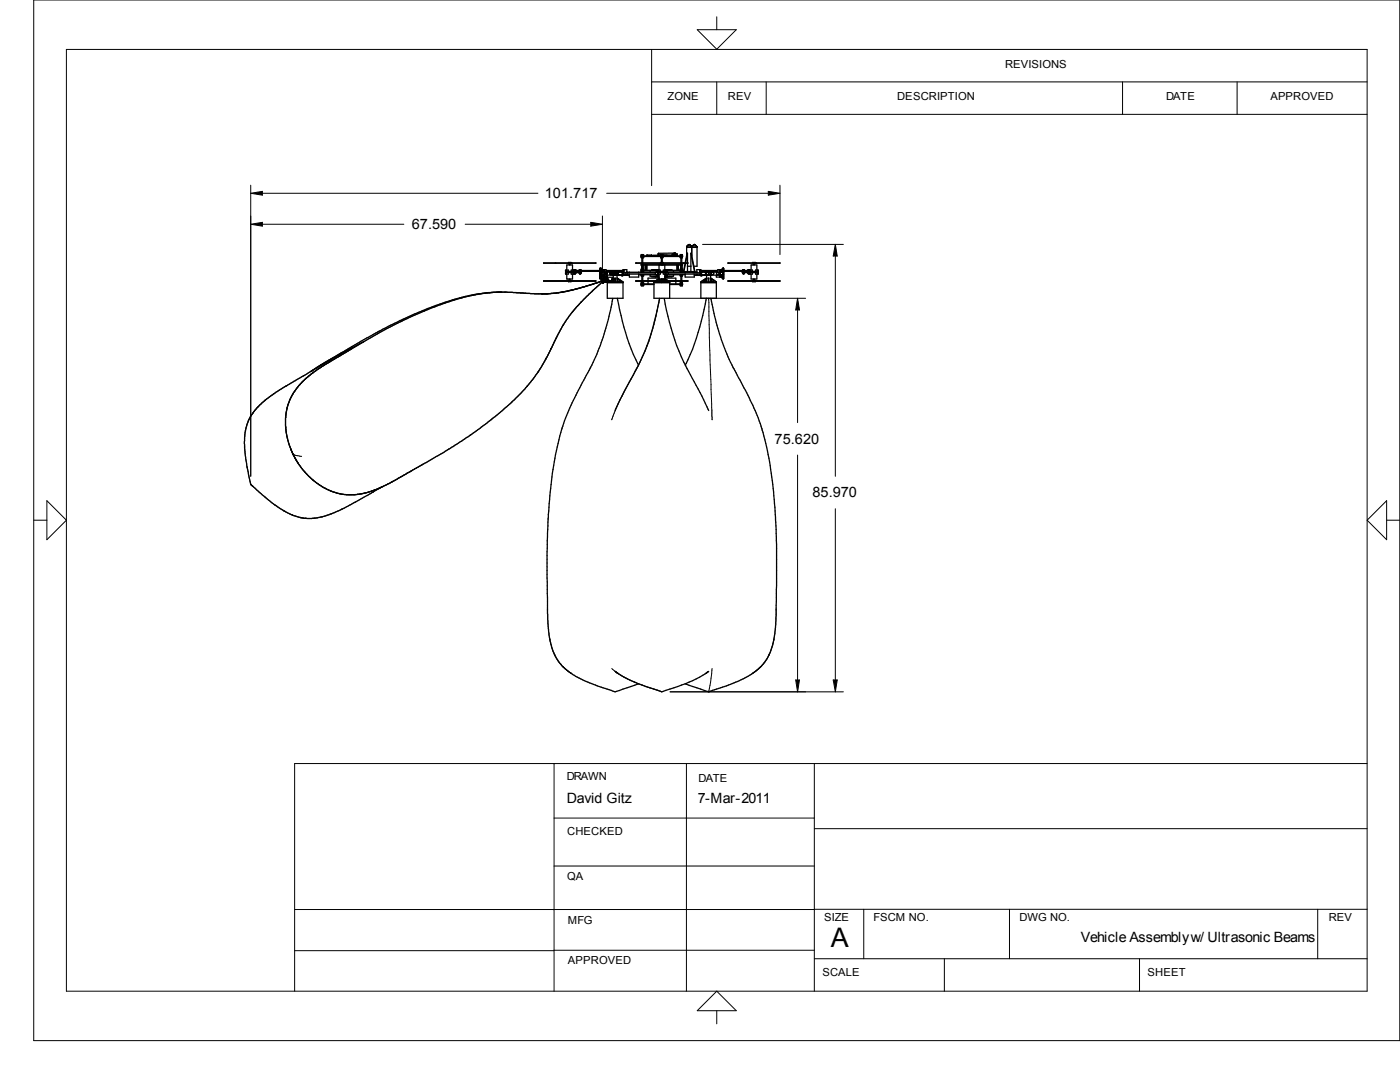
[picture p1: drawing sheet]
<svg xmlns="http://www.w3.org/2000/svg" width="279mm" height="216mm" viewBox="0 0 279 216" stroke-linecap="round" stroke-linejoin="round" font-family="sans-serif">
<g fill="none" stroke="#000" stroke-width=".2">
<path d="M6.7 0h272.7v207.6h-272.7zM13.3 9.9h259.5v187.9h-259.5zM130 16.3h142.8M130 9.9v27.1M139.1 5.9h7.8l-3.9 3.9zM143 3.3v2.6M143 16.3v6.5M152.9 16.3v6.5M224 16.3v6.5M246.9 16.3v6.5M50 37v58M50 38.6l2.4-.4v.7z"/>
<path d="M52.4 38.6h55M121.1 38.6h32.2M130 22.8h142.8M153.3 38.2l2.4 .4-2.4 .3zM155.7 37v13.8M50 44.7l2.4-.3v.7zM52.4 44.7h28.2M92.8 44.7h25.1M117.9 44.4l2.3 .3-2.3 .4zM120.2 43.1v11.5M129.2 50.9v.2M130 50.9v.2"/>
<path d="M131.4 50.5v.4h.5M131.7 59.5a44.6 44.6 0 0 1-6.4 17.2l-2.5 5.1-.7 2M132 52.8v.1M132.2 52.8v.1M132.3 50.9h1.9M133.7 59.5h27.1M134.2 50.9h.4M137.5 48.8l.5 .5M138.6 48.8l.5 .5M140.2 48.8h28.1M141.4 59.5l.7 24.3M159.2 59.5l.4 2.3h-.8z"/>
<path d="M166.7 48.8l.4 2.3h-.8zM166.7 51.1v43.9M159.2 61.8v22.5M9.4 99.9l3.9 3.9-3.9 3.9zM58.4 90.5l.7 .4 1.1 .2M159.2 90.8v44.9M276.7 99.9v7.8l-3.9-3.9zM6.7 103.8h2.7M166.7 101.5v34.2M276.7 103.8h2.7M122.1 133.4a18.5 18.5 0 0 0 7.2 3.7l2.8 .9M133.7 138h34.6"/>
<path d="M142.1 133.4l-.7 4.6M158.8 135.7h.8l-.4 2.3zM166.3 135.7h.8l-.4 2.3zM110.6 152.4v45.4M137 152.4v45.4M162.5 152.4v45.4M272.8 152.4h-214v45.4M110.6 172.8h51.9M110.6 163.2h51.9M162.5 165.4h110.3M58.8 189.7h51.8M110.6 189.6h51.9"/>
<path d="M162.5 191.3h110.3M172.4 181.4v9.9M188.5 191.3v6.5M201.5 181.4v9.9M227.4 191.3v6.5M263 181.4v9.9M272.8 181.4l-214 .1M139.1 201.7l3.9-3.9 3.9 3.9zM143 201.7v2.6"/>
</g>
<g fill="none" stroke="#000" stroke-width=".25">
<path d="M94.7 58.8l-4.6 1.2-5.3 2-6.3 2.9-6 3.3M96.4 58.5l-4.2 .8-3.3 1-3.5 1.3-5.6 2.4-2.4 1.2-7.1 3.9M97.9 58.4l-3.3 .4M98.5 58.3l-1.9 .2M98.9 58.3h3.4l4.4 .3h2.9M99.4 58.3l-1.3 .1M108.5 52.5h10.4zM108.5 56h10.4v.1h-10.4zM110.1 58.5l-.8 .1M110.6 58.5h-.4M112.1 58.3l-2.4 .3M112.1 58.3l-1.4 .2"/>
<path d="M112.3 58.3h-.2M112.9 54.1v.3M113 53.9v.2M113 54.4v.3M113.1 53.9v-1h1.2v1M113.1 54.7v1h1.2v-1M113.4 54.1v-.2h-.5v.2h7M113.5 56h.5M113.5 52.5h.5M113.5 56.1h.5M113.6 52.6v.3M113.6 55.7v.2"/>
<path d="M113.7 52.6v.3M113.7 55.7v.2M114 54.4v.3h.6v-.3M114.4 53.9v.2M114.4 54.4v.3M114.5 54.1v.3M114.6 53.9v.2M114.6 54h5.3M114.6 53.9h.3M114.6 54.5h.3M114.7 54.5v.2h.1v-.2M114.7 54.1h.1"/>
<path d="M114.9 57.7l-2.8 .6M114.9 57.7l-2.6 .6M114.9 54l-.9-.1v.2M114.9 54.4l-.3 .1M115 57.7h-.1M115.6 54h.4M115.6 54.4h.4M115.6 54.5h.4M115.7 53.9h.2M115.7 54.5v.2h.2v-.2M115.7 54.1h.1M115.7 57.5l-.7 .2"/>
<path d="M116 54.1v.3h-3.1v.3h.5v-.3M116.6 57.2l-1.7 .5M117 57.1h-.1M117.3 57l-.5 .1M117.6 56.9l-.3 .1M118 56.8l-.3 .1M118.3 56.7l-.2 .1M118.7 56.6l-2.5 .7M118.9 56.5l-.2 .1M119.8 53.9h.1M119.8 53.5h.1v2.1h-.1zM119.8 54.9h.1"/>
<path d="M119.8 54.8h.1M119.8 55.1h.1M119.8 54.4h.1M119.8 54.7h.1M119.8 54.2h.1M119.8 53.7h.3v.7l-.3-.1M119.8 54.5h.1M119.8 55.2h.1M119.8 55.3h.1M119.8 53.8h.1M119.8 54.6h.1M119.8 55h.1"/>
<path d="M119.8 54.8h.3v.6h-.3M119.8 53.7h.1M119.8 54.2l.3 .1M119.8 54h.1M119.8 55.6h.1M119.8 53.6h.1M119.8 55.5h.1M119.8 55.4h.1M119.8 54.1h.1M119.8 56.2l-1.4 .5M120 54.2v.1M120 55.9h.1"/>
<path d="M120.1 55.9v.2l-.3 .1M120.1 55.9v.1M120.1 56h.1M120.1 54.9h.2M120.1 55.2h.2M120.1 53.8h.8v.5M120.2 56.3l.1 .1M120.2 56.2l.2 .3M120.2 56.3l-4.1 3.9-1.9 2.1-1.8 2.6-1.4 2.5M120.3 55.7l.1 .3M120.3 55.8v.1M120.4 54.2h.1"/>
<path d="M120.4 53.8h.1M120.4 53.8v.5h-.6M120.4 56h.1M120.4 55.7l-.4 .2M120.4 54.8h.1v.5M120.4 54.9h-.1v.4h.4h-.1l.5-.2M120.4 55.7l.2 .1M120.4 55.7h.1M120.4 56.1l.1 .2M120.4 53.8v1.5M120.4 55.5l.1 .1M120.5 53.9l.1 .2h-.2z"/>
<path d="M120.5 55.6l-.5 .3M120.5 56l-.3 .3M120.5 56l-1.5 .5M120.5 56.3h.1M120.5 54.9h1.8M120.5 55.6l.3 .2 .1 .4M120.5 55.6l-.1 .1M120.5 56h.1M120.6 56.3l-.2 .2M120.6 56.3h.1M120.6 55.5h-.2M120.6 55.8l.1 .2-.1 .3"/>
<path d="M120.6 55.8l.1 .2M120.6 54.9v.4M120.7 56.2v.1M120.8 54.4l-.1 .3 .3 .1M120.8 54.4l-.2 .2 .2 .2h.3M120.8 56.2l.1 .1M120.8 54.5l.2 .1-.1 .1zM120.8 55.3h.1M120.8 55.4h.1M120.8 55.3l.1 .2M120.8 55.5h.1M120.8 54.6l.1 .1"/>
<path d="M120.8 56.3h.1M120.9 56.2l-.2 .1M120.9 55.5l.2 .5-.4 .3M120.9 55.4l-.6 .3M120.9 56.3h.1M120.9 54.3l-.1 .1M120.9 56.1l.1 .2M120.9 56.1l.1 .2zM120.9 54h3.4M121 56.3h.1M121 55.2l.5 .8-.1 .1M121 55.2l.4 .9"/>
<path d="M121 56.3h-.1M121 55.2l-.5 .2 .1 .2M121 55.2l-.5 .3M121 54.3v.1M121 55.2l.5 .8M121.1 54.4l.1 .2-.1 .2zM121.1 55.1l.4 .9M121.1 55.1l-.1 .1M121.2 56.3h3.1M121.2 56.3v3.2h3.1v-3.2M121.2 56.4h3.1M121.2 55.3h1.2"/>
<path d="M121.2 54.9v.4M121.4 56.1l-.4 .2M121.5 56l-.5 .3M121.8 56.3v-.3l.2 .1-.1 .2M121.8 56.1l.1 .1zM121.8 54.4l-.1 .2 .2 .2 .3-.1 .1-.2M121.8 56v.1M121.9 54.3l-.2 .2 .1 .3h.3l.2-.4M121.9 54.5h.1v.2zM121.9 56v.1M121.9 54.5h.1M122 54.3l.2 .2"/>
<path d="M122.1 54.4l.2 .4M122.2 56.1h.1M122.2 56.1l.1 .1M122.2 55.7v.1M122.2 55.8h.1M122.2 56l.1 .2M122.2 55.7h.1M122.2 56.2h.1M122.3 54.3l-1.5 .1M122.3 56v.1M122.3 56l-.1 .1M122.3 55.7h.1"/>
<path d="M122.3 54.7v.1M122.3 59.5l-.6 3a46.6 46.6 0 0 1-3.6 10.4l-3.9 7.5-1.3 3-.8 2.2a74.6 74.6 0 0 0-2.7 17.6l-.2 6.9 .1 13.6 .4 3.9 .7 2.4 .9 1.8 .8 1 2.2 1.8 2.7 1.4 5.3 1.9a1.1 1.1 0 0 0 1.3-.1l3.8-1.4M122.3 55.7v.1M122.3 55.8h.1M122.3 54.4h.3M122.3 54.8h.3M122.3 54.4h.1M122.4 54.8h.2M122.4 54.3v.1M122.4 54.9v1.4M122.4 55.7l-.1-.1-.2 .2h.3M122.4 54.5l.2 .1-.1 .1z"/>
<path d="M122.6 54.3v.1M122.6 54.4l.1 .2M122.6 54.4v.4M122.7 56.3v-.8h.1l.1 .8M122.7 54.6l-.1 .2M122.7 54.6l.2 .2M122.9 54.4v.4M122.9 54.8h.2M122.9 54.4h.2l.2 .2-.2 .2M122.9 54.4l-.2 .2M122.9 54.5l.2 .1-.1 .1zM122.9 54.3v.1"/>
<path d="M123.1 54.3l.1 .1-.1 .4M123.1 54.9v1.4M123.1 55.5l1.2 .8zM123.2 55.8h.1M123.2 59.5a50.3 50.3 0 0 0 4.2 13.4M123.2 55.7l.1 .1zM123.3 54.2v.7M123.3 56.1h.1M123.3 56.1h-.1h.2M123.3 55.7l.1 .1M123.7 56v.2h-.1zM123.7 56v.2"/>
<path d="M124 54.8h.4M124 54.3h.4M124 54.9v.1h.3v-.1M124.1 54.2h-1.8v.7h1.7M124.1 54.1v.2M124.1 54.9v.1h.1M124.3 54.9v.1M124.3 54h.2v.1h-3.6M124.3 54.9h1.3M124.3 54.3v-.5h.8v.5M124.3 54.3l-.1 .1 .1 .4M124.3 54.1h.1"/>
<path d="M124.5 54.8h.1M124.5 54.4l-.8-.1-.4 .3 .4 .2h.8v-.1M124.9 54.7l.3 .1M125 54.3l-.1 .1M125.1 54.3l.1 .1M125.2 54.4h.1M125.3 54.7l-.1 .1M125.3 54.7l-.3 .1M125.6 54.7v.6h1.9v-.6M125.6 54.3v.1M126.9 52.5h10.4zM126.9 56h10.4v.1h-10.4z"/>
<path d="M127.5 54.8h3.6M127.5 54.3v.1M128 50.9h.4M128 51.1v-.3h.4v.3M128 51.2v.2h.4v-.2M128 54.1v.2M128 54.8v.3h.4v-.3M128 56.6v-.2h.4v.2M128 56.8v.2h.4v-.2M128 54.9h.4M128 51.3h.4M128 53.8h.1"/>
<path d="M128 56.9h.4M128 54.2h.4M128 56.5h.4M128.1 53.7l-.1 .2M128.1 52.9v1M128.1 50.8v.3M128.1 51.2v1.3M128.1 52.5v.3M128.1 54.1v.2M128.1 54.8v1.2M128.1 56.1v.5M128.1 56.8v.2"/>
<path d="M128.2 52.9v1M128.3 51.4v1.1M128.3 52.5v.3M128.3 55.1v.9M128.3 56.1v.3M128.3 50.8v.3M128.3 51.2v.2M128.3 52.9v1M128.3 54.1v.2M128.3 54.8v.3M128.3 56.4v.2M128.3 56.8v.2"/>
<path d="M128.3 53.8h.1M128.3 53.7h.1v.2M128.4 52.9v.8M128.4 54.1v.2M128.8 52.9v1M128.9 52.9v1M129 52.9v1M129.1 51.1v-.2h1v.2M129.1 52.9v1M129.3 56.1v.5M129.8 54.8v.3h1.2M129.8 54.1v.2"/>
<path d="M130.1 55.1v.1h.4v-.1M130.2 53.9v-.1h.2v.1M130.5 51.1v-.2h2.6v.2M130.5 56.3h3.1M130.5 56.3v3.2h3.1v-3.2M130.5 56.4h3.1M130.5 53.8v.1M130.5 56.6h-2.6v.2h2.6M130.5 56.3l.2-.2-.1 .2M130.6 53.8v.1M130.6 55.1v.1h.3M130.6 56.2h.1"/>
<path d="M130.7 53.9v-.1h.2v.1M130.8 54.4l-6.5 .1v.2h6.5M130.8 54.4v.3M130.8 54.7l.1 .1M130.9 54.3l-.1 .1M131 54.8l.1 .1M131 54.3v-.2h2.1v.2M131 54.9l.1 .1M131 53.8v.1M131.1 53.8v.1M131.1 56.1h.1M131.1 55.9l.4-.3-.5 .4"/>
<path d="M131.1 55.1h.2M131.1 54.8l-.2 .5h.6M131.2 53.8v.1M131.2 53.9h.6v.2M131.2 54.1v-.3h.2v.3M131.2 53.9h-3.3v.2h3.3M131.3 54.7l-.2 .1M131.3 54.3l-6.3 .1M131.3 50.9v.2M131.3 54.1v.3M131.3 54.3h-.3M131.4 54.4v.3"/>
<path d="M131.5 54.9h-.2v.4M131.5 53.8l-1.5 .1M131.5 56.1h.2M131.5 52.9v1M131.5 54.7l.1 1.1M131.5 55.7h1.2M131.5 55.5h-2.2v.5M131.6 55.8h.1M131.6 55.7v.1M131.7 59.5l-.1 .4a48.4 48.4 0 0 1-3.4 11.3l-3.7 7.1-1.7 3.6M131.7 52.8v.1M131.7 55.7v.3"/>
<path d="M131.7 56.1v.2M131.8 54.4v.3h-.6v-.3h1.8v.3h-.6v-.3M131.8 56h.5M131.8 52.5h.5M131.8 56.1h.5M131.9 51.2v.2h.4v-.2M131.9 51.3h.4M131.9 51.1v-.3h.4v.3M131.9 50.8v.3M131.9 51.2v.2M132 52.8l-4.1 .1h8.3l-4-.1M132 51.4v1"/>
<path d="M132 52.6v.3M132 56.2v.1M132 55.7v.2M132.1 50.8v.3M132.1 51.2v.2M132.2 51.4v1M132.2 52.6v.3M132.2 55.7v.2M132.2 56.2v.1M132.3 50.9h1.9M132.5 52.8v.1M132.5 55.7v.3"/>
<path d="M132.5 56.1v.2M132.5 56.1h.2M132.5 55.7v.1h.2M132.5 59.5a50 50 0 0 0 6.8 18.1l2.1 4.3M132.7 55.7h.1M132.7 54.8h4M132.7 53.8l.4 .1M132.7 55.5h2.2v.5M132.7 52.9v1M132.7 54.7v1.1M132.7 55.2v.1M132.8 54.1v-.3h.2v.3"/>
<path d="M132.8 54.4l-.1 .4M132.8 55.7l-.1-.1 .5 .4M132.8 55.2h.3M132.8 54.8v.5M132.9 54.3h.3l.1 .1M132.9 54.9v.1h.2M132.9 54.1v.3M132.9 55.2v.1M132.9 55.8h.1M132.9 56.1h.2M133 53.9h-.6v.2M133 53.9h3.2"/>
<path d="M133 54.1h3.2M133 54.9v.1M133.1 55.1v.2M133.1 54.9v.1h-.2M133.2 55.1v.1h.4v-.1M133.2 53.9h.4M133.3 55.2l-.6 .1M133.3 53.8v.1M133.3 53.8h.2M133.3 54.4h6.5l.1 .2M133.3 54.7l-.1 .2h-.4M133.3 54.4v.3"/>
<path d="M133.4 56.1l.2 .2M133.5 56.1l.1 .2M133.5 53.8v.1M133.6 56.6h2.6M133.6 56.8h2.6M133.7 53.9h.4M133.7 55.1v.1h.4v-.1M133.8 53.8v.1M133.8 53.8h.2M134 53.8v.1M134.1 51.1h1.1M134.2 51v-.3h1v.3"/>
<path d="M134.2 50.8h1M134.2 50.8v.2M134.4 54.8v.3h-1.6M134.4 54.1v.2M134.5 50.8v.1h.3M134.5 50.5h.3v.2M134.6 50.9h.1M134.6 50.5l-3.2 .1v.3h.5M134.7 50.5h.1M134.7 50.9h.1M134.8 50.8v.1h-.6M134.8 50.5h-.3v.2"/>
<path d="M134.9 56.1v.5M135 50.8v.2M135.1 52.9v1M135.2 52.9v1M135.3 52.9v1M135.4 52.9v1M135.8 50.9h.4M135.8 54.9h.4M135.8 51.1v-.3h.4v.6h-.4v-.2M135.8 54.8v.3h.4v-.3M135.8 56.6v-.2h.4v.6h-.4v-.2M135.8 51.3h.4"/>
<path d="M135.8 54.1v.2M135.8 53.8h.1M135.8 56.9h.4M135.8 54.2h.4M135.8 56.5h.4M135.8 53.7v.2M135.8 52.9v1M135.9 50.8v.3M135.9 51.2v1.3M135.9 52.5v1.4M135.9 54.1v.2M135.9 54.8v1.2"/>
<path d="M135.9 56.1v.5M135.9 56.8v.2M136.1 51.4v1.1M136.1 52.5v1.4M136.1 55.1v.9M136.1 56.1v.3M136.1 50.8v.3M136.1 51.2v.2M136.1 54.1v.2M136.1 54.8v.3M136.1 56.4v.2M136.1 56.8v.2"/>
<path d="M136.1 53.7l.1 .6M136.1 53.8h.1M136.1 52.9v1M136.2 51.1h-8.3v.1h8.3M136.4 54.2h2.3M136.4 54.2v.1M136.7 54.3v.1M136.7 54.7v.6h1.9v-.6M136.7 52.5l-.3 1.7M136.8 54.3v.1M136.8 52.5l-.3 1.7M137 49.3h2.1"/>
<path d="M137 49.2h.1M137 49.4h2.1M137.2 49v.1M137.2 50.5v2M137.2 52.5v1.7M137.2 50.5l-.5 2M137.2 50.5l-.4 2M137.2 53.1h.7M137.3 48.9h.1M137.6 48.8l-.5 .3-.1 2M137.6 48.8h.1M137.6 48.8l.5 .4 .5-.4 .5 .4v3.9h-.6"/>
<path d="M137.9 50.5l.8 3.7M137.9 50.5l.7 3.7M137.9 50.5v3.7M138 49.2v1.9M138.1 49.2h-.1M138.3 54.3v.1M138.4 48.9h.1M138.4 54.3v.1M138.6 54.9h1.2M138.6 54.3v.1M138.7 54.2v.1M138.9 54.7l.1 .1 .3-.1"/>
<path d="M138.9 54.4l.2-.1 .2 .1M139.7 54.4v-.1h.8l.4 .3-.4 .2h-.8v-.1M139.8 54.8h.4M139.8 54.3h.4M139.8 54.3l.2 .2-.2 .3M139.8 54.3l.1-.5h-.8v.5h-6.2M139.8 54.9v.1h.3v-.1M139.9 56.3v3.2h3.1v-3.2M139.9 56.3h3.1M139.9 56.4h3.1M139.9 54.7h-6.6M139.9 54.5h.1"/>
<path d="M139.9 54.6v.1M139.9 56.3l1.1-.8 .1 .8M139.9 54.9v.1h.1v-.1M140.1 54.2h1.8v.3M140.1 54.1v.2M140.5 56.1l.1 .1zM140.5 56h.1M140.5 56v.1M140.8 55.7v.1M140.9 56l.1 .2h-.2zM140.9 55.7l.1 .1zM140.9 54.2v.7"/>
<path d="M140.9 56v.1M141 59.5a50.3 50.3 0 0 1-4.3 13.4M141 54.9v.6l-1.1 .8M141.4 56.3v-.8h.1v.8M141.8 55.5l1.2 .8zM141.8 54.9v1.4M141.9 56.1l.1 .1zM141.9 59.5a51 51 0 0 0 6.9 18.4l.9 2a44.4 44.4 0 0 1 4.3 15.3 128.9 128.9 0 0 1 1 13.4l-.2 16.1-.5 3.4-.8 2.5M141.9 55.7v.1M141.9 55.7l.1 .1zM141.9 54.6v.3h-1.8M141.9 54.9h1.7"/>
<path d="M142.4 56.1h-.2h.2M143 54.9v.4h.9v-.4h-.1M143.3 54h-3.7l.1 .1h3.6M143.6 53.9l.1 .2h-.1zM143.6 54.9v.4M143.8 54.8l-.5 .1M143.8 54.2h.1M143.8 54.3h-.2v1M143.8 53.8h.1M143.8 53.8v1.5M143.8 53.8v.5h.2M143.9 54.9h.1"/>
<path d="M143.9 55.2h.1M144 53.8h-.7v.5h-1.4M144.1 55.4h.1M144.1 53.8h.1M144.2 53.8v.1M144.3 54.1h7v-.2h-.5v.2M144.3 54.9h.1M144.3 54.8h.1M144.3 55.1h.1M144.3 54.4h.1M144.3 54.7h.1M144.3 53.5h.1v2.1h-.1z"/>
<path d="M144.3 54.2h.1M144.3 54.5h.1M144.3 55.2h.1M144.3 55.3h.1M144.3 53.8h.1M144.3 54.6h.1M144.3 53.9h.1M144.3 55h.1M144.3 53.7h.1M144.3 54h.1M144.3 54h5.3M144.3 55.6h.1"/>
<path d="M144.3 53.6h.1M144.3 54.3h.1M144.3 55.5h.1M144.3 55.4h.1M144.3 54.1h.1M144.4 53.8l-.3 .1h.3M144.4 53.7h-.4v.7l.4-.1M144.4 54.8h-.4v.6h.4M145.3 52.5h10.4zM145.3 56h10.4v.1h-10.4zM148.1 54.1v.3h3.2v.3h-.5v-.3M148.2 53.9l.4 .1"/>
<path d="M148.2 54.4l.1 .2 .2-.1M148.3 54.5v.2h.2v-.2M148.4 54.1h.1M148.5 53.9l-.2-.1-.1 .2M148.6 54.4l-.4 .1M149.2 54l1-.1v.2M149.2 54.4l.4 .1M149.3 54.5h.3M149.3 53.9h.3M149.4 54.5v.2h.1v-.2M149.4 54.1h.1M149.6 54.4v.3h.6v-.3"/>
<path d="M149.6 53.9v.2M149.7 54.1v.3M149.8 53.9v.2M149.8 54.4v.3M149.9 54.7v1h1.1v-1M149.9 53.9v-1h1.1v1M150.2 56h.5M150.2 52.5h.5M150.2 56.1h.5M150.4 52.6v.3M150.4 55.7v.2M150.5 52.6v.3"/>
<path d="M150.5 55.7v.2M151.2 53.9v.2M151.2 54.4v.3M151.3 54.1v.3M57.1 77h.1M58.5 78.6h.1M58.8 78.1h.1M61 75.5l-1.4 1.4-1.1 1.6-.7 1.3-.4 1.4M61 75.5h.1M61.6 75.1l-.5 .4M61.6 75v.1M62.1 74v.1"/>
<path d="M62.1 74h.1M62.4 74.4l-.8 .6M62.4 74.4h.1M64.1 73.2l-1.6 1.2M64.1 73.2h.1M64.4 73.1l-.3 .1M64.4 73v.1M67.9 70.5h.1M70.2 69.2l-6.2 3.6-1.8 1.2M70.3 69.1l-.1 .1M72.5 68.2l-6 3.3-9.9 5.8-1.6 1-2.7 2-1.7 1.9-1.2 2.1-.5 2.1-.1 3 .5 3.6 .7 3.7 4.9 4.1 1.7 1.1 1.9 .9 1.5 .5 1.3 .2 2-.2 1.8-.4 3.6-1.5 5.7-3.2M72.5 68.2l-8.1 4.8"/>
<path d="M72.6 68.2h-.1M108.9 71.7l-1.5 2.6-2.7 3.3-2.9 3-4.6 3.8-3.9 2.8-4.7 3-12.1 6.9M108.9 71.6v.1M109.9 69.6h.1M111 67.5l-2.1 4.1M111 67.4v.1M49.6 83.9v.1M50.3 96.9h.1M50.4 96.9v.1M50.4 97h.1M57.4 81.2l-.4 2.2v2.2l.4 2.3 .9 2.2M57.4 81.2h.1"/>
<path d="M57.6 80.5h.1M57.7 80.3h.1M58.3 90.1l.2 .7M58.3 90.1v.1M58.5 90.7l.3 .6M58.7 91h.1M58.8 91.2l.1 .3M58.9 91.4h.1M58.9 91.5l.2 .3M58.9 91.5h.1M59.1 91.7v.1M59.1 91.8l1.4 2 1.6 1.7 1.7 1.3 1.9 1.1 1.5 .5 1.8 .3h1.9l2.4-.4"/>
<path d="M59.2 91.9h.1M59.4 92.2v.1M59.5 92.5h.1M64.1 97h.1M72.4 98.5h-.1M73.3 98.3h.1M73.4 98.2h.1M73.9 98.1l-.5 .2M73.9 98.1h.1M74.5 98.2h-.1M75.3 97.6h.1M75.6 97.5l-1.7 .6"/>
<path d="M75.9 97.3l-1.4 .9M76.2 97.2h-.2M76.4 97.1h.1M76.5 97.1l-.8 .3M66.1 102.5h.1M122.8 134h.1M122.8 134l.5 .3a34.6 34.6 0 0 0 8.8 3.7l4.7-1.6M122.9 134.1h.1M141.2 134.1h.1M141.4 134a16.1 16.1 0 0 1-4.6 2.4M153.5 130.6l-1.1 1.8-1.8 1.7a22 22 0 0 1-6 2.9l-2.4 .8a1.25 1.25 0 0 1-1.6 0l-3.9-1.4M153.5 130.6h.1"/>
<circle cx="141.2" cy="54.6" r=".25"/>
<circle cx="141.7" cy="54.6" r=".25"/>
<circle cx="142.2" cy="54.6" r=".25"/>
<circle cx="143.2" cy="54.6" r=".25"/>
</g>
<path d="M50 38.2h2.4v.7h-2.4zM153.3 38.2h2.4v.7h-2.4zM50 44.4h2.4v.7h-2.4zM117.9 44.4h2.3v.7h-2.3zM158.8 59.6h.8v2.2h-.8zM166.3 48.8h.8v2.3h-.8zM158.8 135.7h.8v2.3h-.8zM166.3 135.7h.8v2.3h-.8z" fill="#000"/>
<text font-size="5.4" x="165.8" y="189">A</text>
<g font-size="2.9">
<text x="108.7" y="39.5">101.717</text>
<text x="82.2" y="45.7">67.590</text>
<text x="154.6" y="88.5">75.620</text>
<text x="162.1" y="99.2">85.970</text>
</g>
<g font-size="2.8">
<text x="113.1" y="160.3">David Gitz</text>
<text x="139.3" y="160.2">7-Mar-2011</text>
<text x="215.7" y="187.9">Vehicle Assembly w/ Ultrasonic Beams</text>
</g>
<g font-size="2.2">
<text x="200.6" y="13.6">REVISIONS</text>
<text x="133.2" y="19.9">ZONE</text>
<text x="145.3" y="19.9">REV</text>
<text x="179.1" y="19.9">DESCRIPTION</text>
<text x="232.7" y="19.9">DATE</text>
<text x="253.5" y="19.9">APPROVED</text>
<text x="113.1" y="155.7">DRAWN</text>
<text x="139.4" y="156">DATE</text>
<text x="113.2" y="166.6">CHECKED</text>
<text x="113.2" y="175.7">QA</text>
<text x="113.3" y="184.4">MFG</text>
<text x="164.5" y="183.8">SIZE</text>
<text x="174.3" y="183.8">FSCM NO.</text>
<text x="203.5" y="183.8">DWG NO.</text>
<text x="265.2" y="183.8">REV</text>
<text x="113.3" y="192.4">APPROVED</text>
<text x="164.1" y="194.8">SCALE</text>
<text x="229" y="194.8">SHEET</text>
</g>
</svg>
